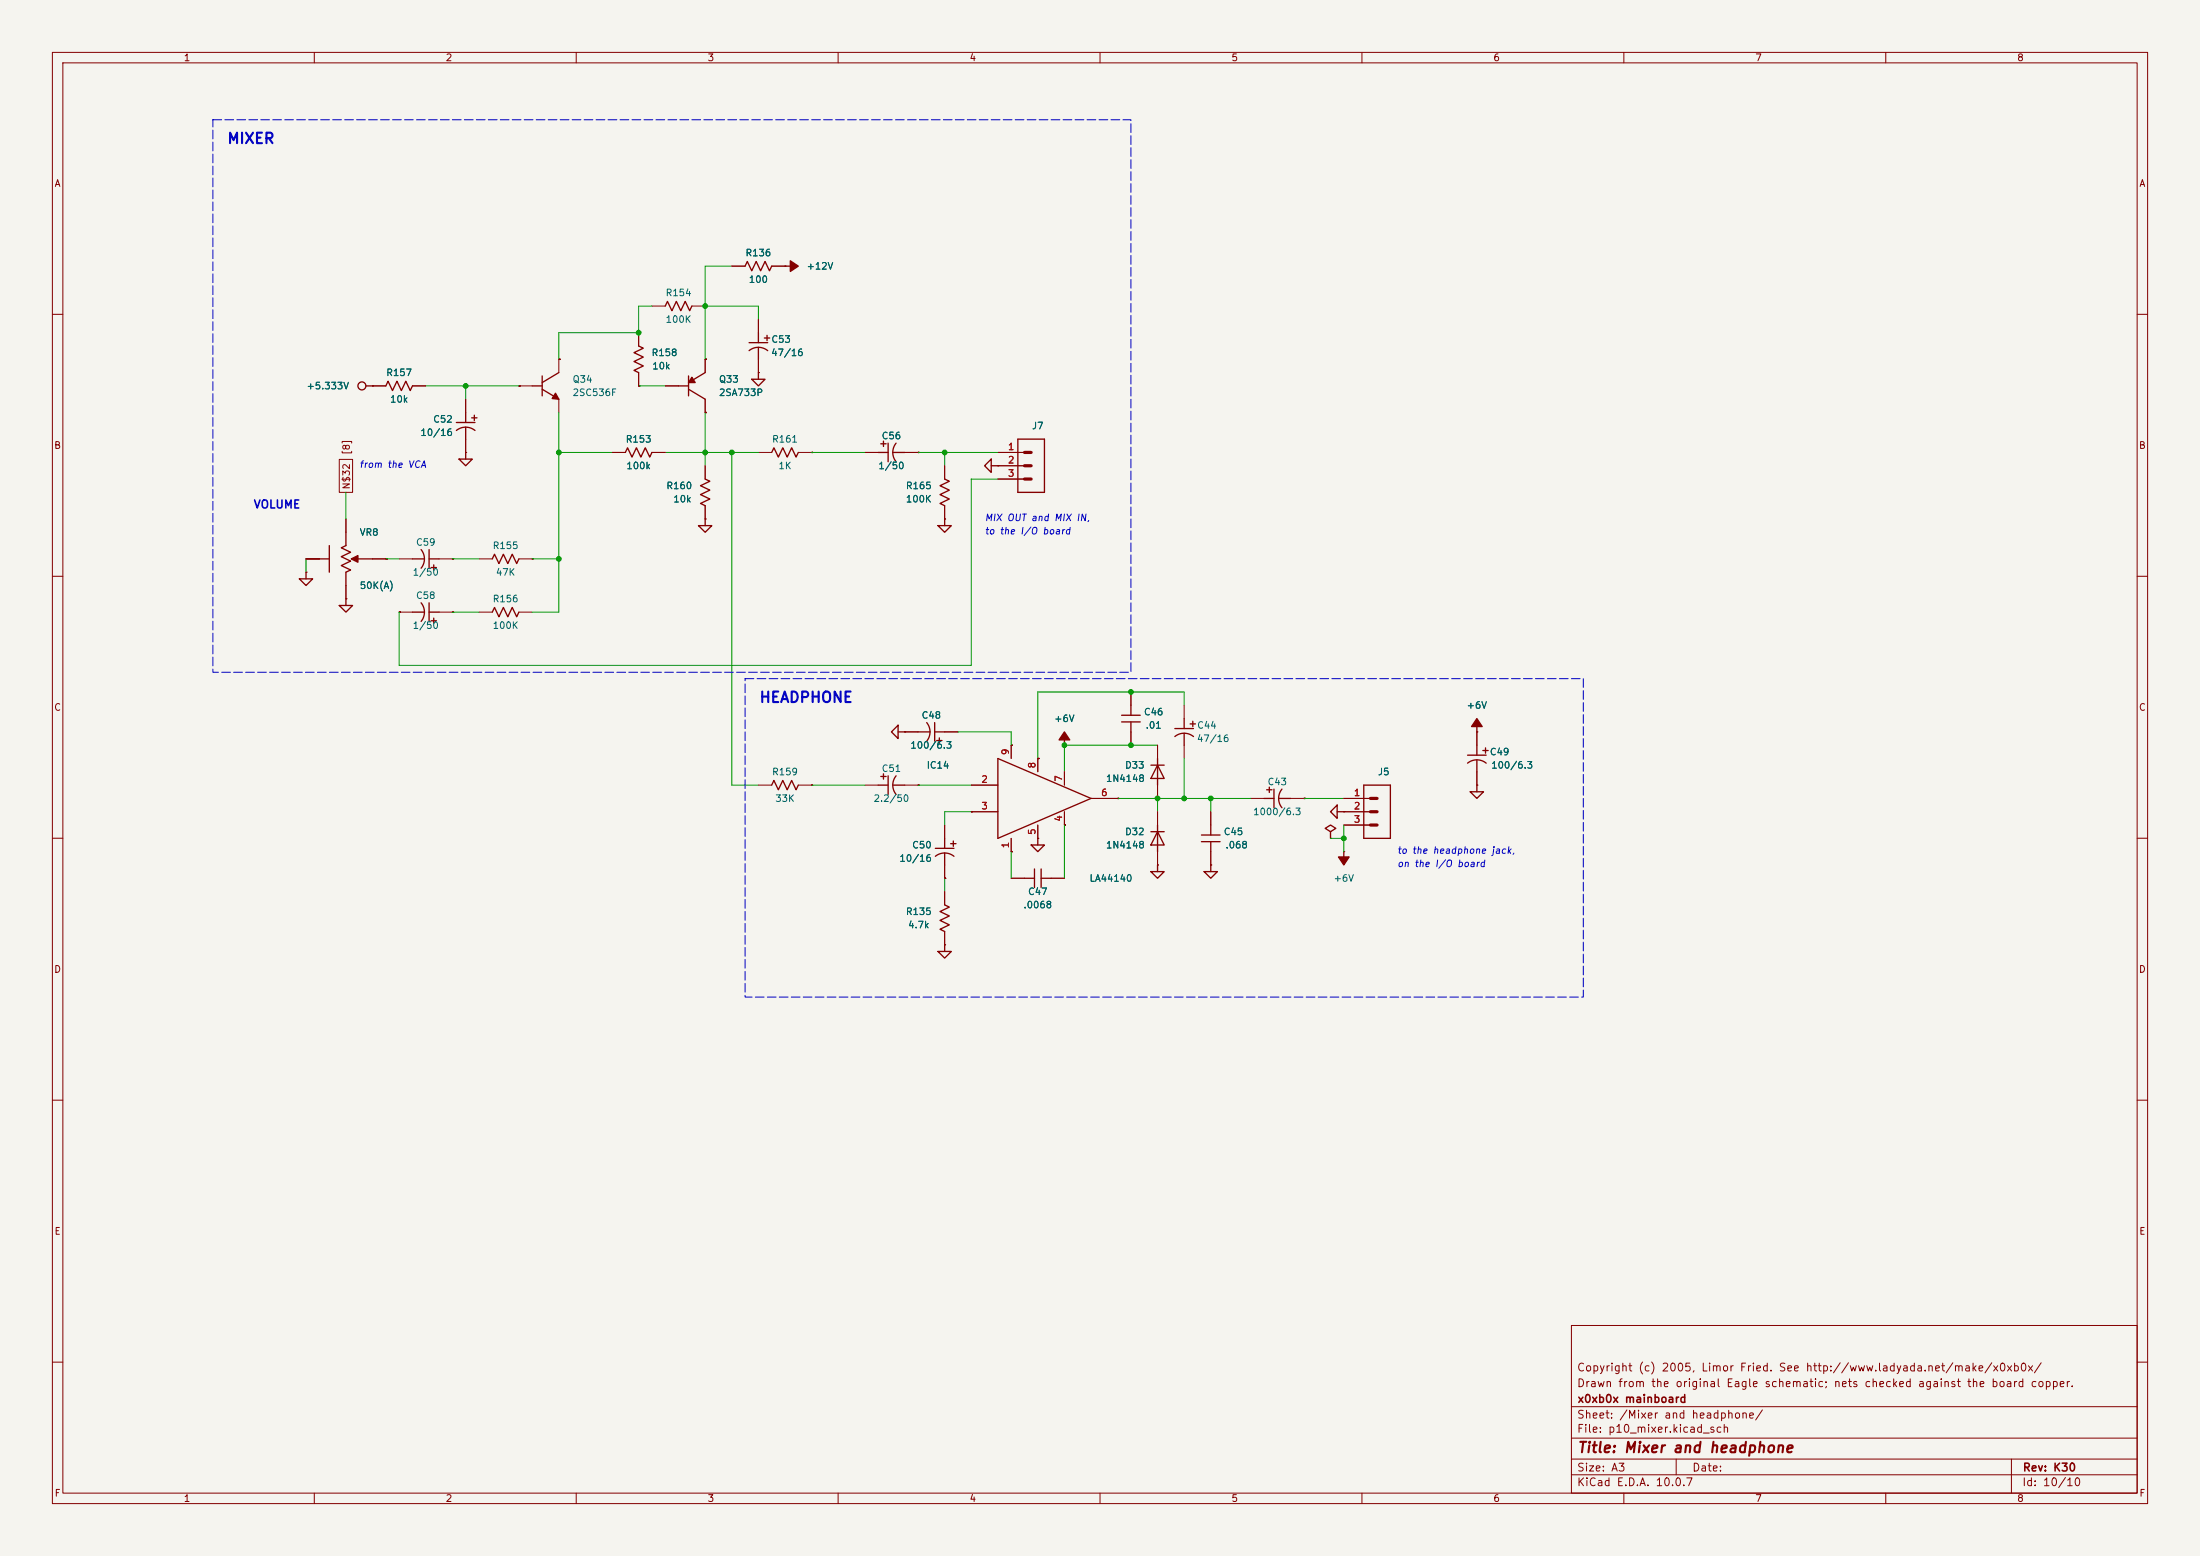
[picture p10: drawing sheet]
<svg xmlns="http://www.w3.org/2000/svg" width="420mm" height="297mm" viewBox="0 0 420 297" stroke-linecap="round" stroke-linejoin="round" font-family="sans-serif">
<path d="M0 0h420v297h-420z" fill="#f5f4ef" stroke="#f5f4ef" stroke-width=".19"/>
<g fill="none" stroke="#840000" stroke-width=".19">
<path d="M10 10h400v277h-400zM12 12h396v273h-396zM60 10v2M110 10v2M160 10v2M210 10v2M260 10v2M310 10v2M360 10v2M124.5 58.4h2.5M132.1 58.4h2.5M139.7 50.8h2.5"/>
<path d="M147.3 50.8h2.6M149.9 50.8h.1M10 60h2M71.1 73.7h.1M71.1 73.7h2.6M78.7 73.7h2.6M88.9 76.2v2.5M99.1 73.6l.2 .1zM99.1 73.7h2.5M106.7 68.5l.2 .1zM106.7 68.6v2.5M106.7 76.2v2.5"/>
<path d="M121.9 73.6l.3 .1zM121.9 63.5v2.5M121.9 71.1v2.6M127 73.7h2.5M134.6 78.7l.3 .1zM134.6 68.5l.3 .1zM134.6 68.6v2.5M134.6 76.2v2.5M144.8 71.1h.1M144.8 61v2.5M144.8 68.6v2.5M408 60h2"/>
<path d="M64.8 87.7h2.5v6.3h-2.5zM66 99.1v2.5M88.9 86.4h.1M88.9 83.8v2.6M116.8 86.4h2.6M124.5 86.4h2.5M134.6 99.1h.1M134.6 88.9v2.5M134.6 96.5v2.6M144.8 86.4h2.5M152.4 86.4h2.5M154.9 86.3l.2 .1z"/>
<path d="M165.1 86.4h2.5M172.7 86.4h2.6M175.3 86.3l.2 .1zM180.3 99.1h.1M180.3 88.9v2.5M180.3 96.5v2.6M190.5 88.9h.1M190.5 86.4h5.1M190.5 88.9h5.1M190.5 91.4h5.1M10 110h2M58.4 109.2h.1"/>
<path d="M58.4 106.7h2.6M66 114.3h.1M66 111.8v2.5M71.1 106.7h2.6M73.7 106.6l.3 .1zM76.2 116.8l.2 .1zM76.2 106.7h2.5M76.2 116.8h2.5M83.8 106.7h2.6M83.8 116.8h2.6M86.4 106.6l.2 .1zM86.4 116.8l.2 .1z"/>
<path d="M91.4 106.7h2.6M91.4 116.8h2.6M99.1 106.7h2.5M99.1 116.8h2.5M101.6 106.6l.2 .1zM408 110h2M172.7 139.7h.1M172.7 139.7h2.6M180.3 139.7h2.6M215.9 132.1v2.5M215.9 139.7v2.5M226.1 134.6v2.6"/>
<path d="M281.9 139.7h.1M281.9 139.7v2.5M10 160h2M144.8 149.9h2.5M152.4 149.9h2.5M154.9 149.8l.2 .1zM165.1 149.9h2.5M172.7 149.9h2.6M175.3 149.8l.2 .1zM180.3 157.5v2.5M185.4 154.9l.2 .1zM185.4 149.9h5.1"/>
<path d="M185.4 154.9h5.1M193 142.2l.2 .1zM193 142.2v2.6M198.1 144.7l.3 .1zM198.1 144.8v2.5M198.1 157.5v2.5M203.2 142.2h.1M203.2 157.4l.2 .1zM203.2 147.3v2.6M203.2 154.9v2.6M208.3 152.4h5.1M213.4 152.3l.2 .2z"/>
<path d="M221 142.2v2.6M221 149.9v2.5M221 154.9v2.6M226.1 142.2v2.6M231.1 154.9v2.6M238.8 152.4h2.5M246.4 152.4h2.5M248.9 152.3l.3 .2zM256.5 154.9h.1M256.5 154.9h5.1M256.5 152.4h5.1M256.5 157.5h5.1"/>
<path d="M281.9 149.9h.1M281.9 147.3v2.6M408 160h2M180.3 167.6l.2 .1zM180.3 165.1v2.5M180.3 170.2v2.5M180.3 177.8v2.5M193 162.5l.2 .1zM193 160v2.6M193 167.6h2.6M198.1 160h.1M200.7 167.6h2.5"/>
<path d="M221 165.1h.1M221 162.6v2.5M231.1 165.1h.1M231.1 162.6v2.5M254 160h.1M256.5 162.6h.1M180.3 180.3h.1M10 210h2M408 210h2M300 253h108v32h-108zM10 260h2M300 278.5h108"/>
<path d="M300 274.5h108M300 268.5h108M320 278.5v3M384 278.5v6.5M408 260h2M60 285v2M110 285v2M160 285v2M210 285v2M260 285v2M300 281.5h108M310 285v2"/>
<path d="M360 285v2"/>
</g>
<g fill="#840000" stroke="#840000" stroke-width=".25">
<path d="M281.9 137.2l1.1 1.5h-2.1z"/>
<path d="M106 75.1l.7 1.1-1.3-.1z"/>
<path d="M203.2 139.7l1 1.5h-2z"/>
<path d="M150.9 49.8l1.5 1-1.5 1z"/>
<path d="M132.1 72l.6 1h-1.3z"/>
<path d="M67.1 106.7l1.2-.7v1.3z"/>
<path d="M255.5 163.6h2.1l-1.1 1.5z"/>
</g>
<g fill="none" stroke="#840000" stroke-width=".25">
<path d="M127 58.4l.4-.9 .9 1.8 .8-1.8 .9 1.8 .8-1.8 .9 1.8 .4-.9M142.2 50.8l.5-.9 .8 1.8 .9-1.8 .8 1.8 .8-1.8 .9 1.8 .4-.9M149.9 50.8h1M69.8 73.7h1.3M73.7 73.7l.4-.9 .8 1.7 .9-1.7 .8 1.7 .9-1.7 .8 1.7 .4-.8M88.9 78.7v1.9M90 79.8h1.1M90.6 79.2v1.1M101.6 73.7h1.9M103.5 71.8v3.8M103.5 74.3l3.2 1.9M106.7 71.1l-3.2 1.9"/>
<path d="M121.9 66l.9 .5-1.8 .8 1.8 .9-1.8 .8 1.8 .9-1.8 .8 .9 .4M129.5 73.7h1.9M131.4 71.8v3.8M131.4 74.3l3.2 1.9M134.6 71.1l-3.2 1.9M143 66.9a2.81 2.81 0 0 1 3.6 0M143 65.4h3.6M143.5 72.4h2.5l-1.2 1.3zM144.8 63.5v1.9M144.8 66.3v2.3M144.8 71.1v1.3M145.9 64.5h1"/>
<path d="M146.4 64v1M87.1 82.2a2.81 2.81 0 0 1 3.6 0M87.1 80.6h3.6M87.6 87.6h2.6l-1.3 1.3zM88.9 81.5v2.3M88.9 86.4v1.2M119.4 86.4l.4-.9 .8 1.7 .9-1.7 .8 1.7 .9-1.7 .8 1.7 .5-.8M134.6 91.4l.9 .5-1.8 .8 1.8 .9-1.8 .8 1.8 .9-1.8 .8 .9 .4M134.6 99.1v1.2M147.3 86.4l.4-.9 .9 1.7 .8-1.7 .9 1.7 .8-1.7 .9 1.7 .4-.8M167.6 86.4h1.9M168.1 84.7h1.1"/>
<path d="M168.7 84.2v1M169.5 84.6v3.5M170.4 86.4h2.3M171.1 84.6a2.81 2.81 0 0 0 0 3.5M180.3 91.4l.9 .5-1.7 .8 1.7 .9-1.7 .8 1.7 .9-1.7 .8 .8 .4M180.3 99.1v1.2M189.2 87.6v2.6l-1.2-1.3zM189.2 88.9h1.3M194.3 83.8h5.1v10.2h-5.1zM57.1 110.5h2.6l-1.3 1.3zM58.4 109.2v1.3M61 106.7h1.9"/>
<path d="M62.9 104.1v5.1M64.8 115.6h2.5l-1.3 1.2zM66 101.6v2.5l-.8 .5 1.7 .8-1.7 .9 1.7 .8-1.7 .9 1.7 .8-.9 .4v2.6M66 114.3v1.3M68.1 106.7h3M78.7 106.7h2.3M78.7 116.8h2.3M80.4 104.9a2.81 2.81 0 0 1 0 3.6M80.4 115.1a2.81 2.81 0 0 1 0 3.5M81.9 106.7h1.9M81.9 104.9v3.6M81.9 115.1v3.5"/>
<path d="M81.9 116.8h1.9M82.3 108.3h1M82.3 118.5h1M82.8 107.8v1M82.8 118v1M94 106.7l.4-.9 .8 1.8 .9-1.8 .8 1.8 .9-1.8 .8 1.8 .5-.9M94 116.8l.4-.8 .8 1.7 .9-1.7 .8 1.7 .9-1.7 .8 1.7 .5-.9M133.3 100.3h2.6l-1.3 1.3zM179.1 100.3h2.5l-1.3 1.3zM171.4 138.4v2.6l-1.2-1.3zM171.4 139.7h1.3M175.3 139.7h2.2"/>
<path d="M176.9 137.9a2.81 2.81 0 0 1 0 3.6M178.4 139.7h1.9M178.4 137.9v3.6M214.1 137.8h3.6M214.1 136.5h3.6M215.9 134.6v1.9M215.9 137.8v1.9M224.3 139.1h3.5M226.1 137.2v1.9M226.1 140v2.2M227.2 138.2h1M227.7 137.7v1"/>
<path d="M281.9 138.7v1M147.3 149.9l.4-.9 .9 1.7 .8-1.7 .9 1.7 .8-1.7 .9 1.7 .4-.8M167.6 149.9h1.9M168.1 148.2h1.1M168.7 147.7v1M169.5 148.1v3.5M170.4 149.9h2.3M171.1 148.1a2.81 2.81 0 0 0 0 3.5M178.8 141.4h1M179.3 140.8v1.1M190.5 144.8l17.8 7.6-17.8 7.6zM203.2 141.2v1"/>
<path d="M219.7 158.8h2.5M219.7 146.1h2.5M221 158.8l1.2 2.5h-2.5zM221 146.1l1.2 2.5h-2.5zM221 144.8v5.1M221 157.5v5.1M224.3 140.6a2.81 2.81 0 0 1 3.5 0M229.4 159.4h3.5M231.1 157.5v1.9M241.3 152.4h1.9M241.8 150.7h1M242.3 150.2v1.1"/>
<path d="M243.2 150.6v3.6M244.1 152.4h2.3M244.7 150.6a2.81 2.81 0 0 0 0 3.6M254 158.8l1-.7-1-.6-1 .6 1 .7v1.2M255.3 153.7v2.5l-1.3-1.3zM255.3 154.9h1.2M260.3 149.9h5.1v10.1h-5.1zM280.2 145.7a2.81 2.81 0 0 1 3.5 0M280.2 144.1h3.5M280.7 151.1h2.5l-1.3 1.3zM281.9 142.2v1.9M281.9 145v2.3"/>
<path d="M281.9 149.9v1.2M283.1 143.3h1M283.6 142.7v1.1M178.6 163.4a2.81 2.81 0 0 1 3.5 0M178.6 161.9h3.5M180.3 172.7l.9 .4-1.7 .9 1.7 .8-1.7 .9 1.7 .8-1.7 .9 .8 .4M180.3 160v1.9M180.3 162.8v2.3M181.5 161h1M182 160.5v1M195.6 167.6h1.9M196.8 161.3h2.6l-1.3 1.3z"/>
<path d="M197.5 165.9v3.5M198.1 160v1.3M198.8 167.6h1.9M198.8 165.9v3.5M219.7 166.4h2.5l-1.2 1.2zM221 165.1v1.3M229.4 160.7h3.5M229.9 166.4h2.5l-1.3 1.2zM231.1 160.7v1.9M231.1 165.1v1.3M256.5 162.6v1M179.1 181.6h2.5l-1.3 1.3z"/>
<path d="M180.3 180.3v1.3"/>
<circle cx="69.1" cy="73.7" r=".76"/>
</g>
<path d="M195.6 91.4h1.2M195.6 88.9h1.2M195.6 86.4h1.2M261.6 157.5h1.3M261.6 154.9h1.3M261.6 152.4h1.3" fill="none" stroke="#840000" stroke-width=".61"/>
<g fill="none" stroke="#009600" stroke-width=".19">
<path d="M124.5 58.4h-2.6v5.1h-15.2v5.1M134.6 58.4h10.2v2.6M139.7 50.8h-5.1v17.8M81.3 73.7h17.8M88.9 73.7v2.5M106.7 78.7v38.1h-5.1M121.9 73.7h5.1M134.6 78.7v10.2M66 94v5.1M106.7 86.4h10.1M127 86.4h17.8M139.7 86.4v63.5h5.1"/>
<path d="M154.9 86.4h10.2M175.3 86.4h15.2M180.3 86.4v2.5M190.5 91.4h-5.1v35.6h-109.2v-10.2M58.4 106.7v2.5M73.7 106.7h2.5M86.4 106.7h5M86.4 116.8h5M101.6 106.7h5.1M182.9 139.7h10.1v2.5M226.1 134.6v-2.5h-28v12.7M154.9 149.9h10.2"/>
<path d="M175.3 149.9h10.1M185.4 154.9h-5.1v2.6M203.2 157.5v10.1M213.4 152.4h25.4M221 142.2h-17.8v5.1M221 152.4v2.5M226.1 144.8v7.6M231.1 152.4v2.5M248.9 152.4h7.6M256.5 157.5v5.1M180.3 167.6v2.6M193 162.6v5"/>
<path d="M254 160h2.5"/>
</g>
<path d="M40.6 22.9h175.3v105.4h-175.3zM142.2 129.5h160.1v60.8h-160.1z" fill="none" stroke="#0000c2" stroke-width=".19" stroke-dasharray="1.7 .6"/>
<g fill="#009600" stroke="#009600" stroke-width=".19">
<circle cx="121.9" cy="63.5" r=".46"/>
<circle cx="88.9" cy="73.7" r=".46"/>
<circle cx="106.7" cy="86.4" r=".46"/>
<circle cx="134.6" cy="86.4" r=".46"/>
<circle cx="106.7" cy="106.7" r=".46"/>
<circle cx="226.1" cy="152.4" r=".46"/>
<circle cx="231.1" cy="152.4" r=".46"/>
<circle cx="256.5" cy="160" r=".46"/>
<circle cx="215.9" cy="132.1" r=".46"/>
<circle cx="215.9" cy="142.2" r=".46"/>
<circle cx="221" cy="152.4" r=".46"/>
<circle cx="180.3" cy="86.4" r=".46"/>
<circle cx="139.7" cy="86.4" r=".46"/>
<circle cx="134.6" cy="58.4" r=".46"/>
<circle cx="203.2" cy="142.2" r=".46"/>
</g>
<g font-size="2" fill="#0000c2">
<text x="43.2" y="27.9">MIXER</text>
<text x="144.8" y="134.6">HEADPHONE</text>
</g>
<text font-size="2" fill="#840000" x="301" y="277.8">Title: Mixer and headphone</text>
<text font-size="1.5" fill="#0000c2" x="48.3" y="97.4">VOLUME</text>
<g font-size="1.5" fill="#840000">
<text x="300.9" y="262.1">Copyright (c) 2005, Limor Fried. See http://www.ladyada.net/make/x0xb0x/</text>
<text x="300.9" y="265.1">Drawn from the original Eagle schematic; nets checked against the board copper.</text>
<text x="301" y="268.1">x0xb0x mainboard</text>
<text x="300.9" y="273.8">File: p10_mixer.kicad_sch</text>
<text x="300.9" y="271.1">Sheet: /Mixer and headphone/</text>
<text x="300.9" y="281.2">Size: A3</text>
<text x="322.9" y="281.2">Date:</text>
<text x="386" y="281.2">Rev: K30</text>
<text x="300.9" y="284">KiCad E.D.A. 10.0.7</text>
<text x="385.9" y="284">Id: 10/10</text>
</g>
<g font-size="1.3" fill="#840000">
<text x="35" y="12">1</text>
<text x="85" y="12">2</text>
<text x="135" y="12">3</text>
<text x="185" y="12">4</text>
<text x="235" y="12">5</text>
<text x="285" y="12">6</text>
<text x="335" y="12">7</text>
<text x="385" y="12">8</text>
<text x="10.3" y="36">A</text>
<text x="408.3" y="36">A</text>
<text x="10.2" y="86">B</text>
<text x="67.1" y="86.9" transform="rotate(-90 67.1 86.9)">[8]</text>
<text x="408.2" y="86">B</text>
<text x="67.1" y="93.5" transform="rotate(-90 67.1 93.5)">N$32</text>
<text x="10.2" y="136">C</text>
<text x="408.2" y="136">C</text>
<text x="10.2" y="186">D</text>
<text x="408.2" y="186">D</text>
<text x="10.3" y="236">E</text>
<text x="408.3" y="236">E</text>
<text x="10.3" y="286">F</text>
<text x="35" y="287">1</text>
<text x="85" y="287">2</text>
<text x="135" y="287">3</text>
<text x="185" y="287">4</text>
<text x="235" y="287">5</text>
<text x="285" y="287">6</text>
<text x="335" y="287">7</text>
<text x="385" y="287">8</text>
<text x="408.3" y="286">F</text>
</g>
<g font-size="1.3" fill="#006464">
<text x="142.2" y="49.2">R136</text>
<text x="153.9" y="51.8">+12V</text>
<text x="127" y="56.8">R154</text>
<text x="142.8" y="54.3">100</text>
<text x="127" y="61.9">100K</text>
<text x="147.1" y="65.7">C53</text>
<text x="124.3" y="68.3">R158</text>
<text x="124.4" y="70.8">10k</text>
<text x="147.1" y="68.3">47/16</text>
<text x="58.4" y="74.6">+5.333V</text>
<text x="73.6" y="72.1">R157</text>
<text x="74.3" y="77.2">10k</text>
<text x="109.2" y="73.4">Q34</text>
<text x="109.2" y="75.9">2SC536F</text>
<text x="137.1" y="73.4">Q33</text>
<text x="137.1" y="75.9">2SA733P</text>
<text x="80.1" y="83.5">10/16</text>
<text x="82.6" y="81">C52</text>
<text x="196.9" y="82.2">J7</text>
<text x="119.3" y="84.8">R153</text>
<text x="119.5" y="89.9">100k</text>
<text x="147.3" y="84.8">R161</text>
<text x="148.5" y="89.9">1K</text>
<text x="167.6" y="89.9">1/50</text>
<text x="168.2" y="84.1">C56</text>
<text x="127.1" y="93.7">R160</text>
<text x="172.8" y="93.7">R165</text>
<text x="128.4" y="96.2">10k</text>
<text x="172.8" y="96.2">100K</text>
<text x="68.6" y="102.6">VR8</text>
<text x="79.3" y="104.5">C59</text>
<text x="93.9" y="105.1">R155</text>
<text x="68.6" y="112.7">50K(A)</text>
<text x="78.7" y="110.2">1/50</text>
<text x="94.5" y="110.2">47K</text>
<text x="79.3" y="114.6">C58</text>
<text x="93.9" y="115.3">R156</text>
<text x="78.7" y="120.3">1/50</text>
<text x="93.9" y="120.3">100K</text>
<text x="175.8" y="137.5">C48</text>
<text x="218.3" y="136.9">C46</text>
<text x="279.9" y="135.6">+6V</text>
<text x="173.7" y="143.2">100/6.3</text>
<text x="201.1" y="138.1">+6V</text>
<text x="218.6" y="139.4">.01</text>
<text x="228.4" y="141.9">47/16</text>
<text x="228.4" y="139.4">C44</text>
<text x="147.3" y="148.3">R159</text>
<text x="168.2" y="147.6">C51</text>
<text x="176.8" y="147">IC14</text>
<text x="211" y="149.6">1N4148</text>
<text x="214.7" y="147">D33</text>
<text x="262.9" y="148.3">J5</text>
<text x="284.3" y="144.5">C49</text>
<text x="284.6" y="147">100/6.3</text>
<text x="147.9" y="153.4">33K</text>
<text x="166.7" y="153.4">2.2/50</text>
<text x="239.1" y="155.9">1000/6.3</text>
<text x="241.9" y="150.2">C43</text>
<text x="214.7" y="159.7">D32</text>
<text x="233.5" y="159.7">C45</text>
<text x="171.6" y="164.8">10/16</text>
<text x="174" y="162.3">C50</text>
<text x="211" y="162.3">1N4148</text>
<text x="233.8" y="162.3">.068</text>
<text x="195.3" y="173.7">.0068</text>
<text x="196.1" y="171.1">C47</text>
<text x="207.9" y="168.6">LA44140</text>
<text x="254.5" y="168.6">+6V</text>
<text x="172.8" y="175">R135</text>
<text x="173.2" y="177.5">4.7k</text>
</g>
<g font-size="1.3" fill="#0000c2">
<text x="68.5" y="89.6">from the VCA</text>
<text x="187.9" y="99.8">MIX OUT and MIX IN,</text>
<text x="187.9" y="102.3">to the I/O board</text>
<text x="266.6" y="163.3">to the headphone jack,</text>
<text x="266.6" y="165.8">on the I/O board</text>
</g>
<g font-size="1.3" fill="#a90000">
<text x="192.3" y="86.2">1</text>
<text x="192.3" y="88.8">2</text>
<text x="192.3" y="91.3">3</text>
<text x="187.2" y="149.7">2</text>
<text x="192.9" y="144.2" transform="rotate(-90 192.9 144.2)">9</text>
<text x="198" y="146.8" transform="rotate(-90 198 146.8)">8</text>
<text x="203.1" y="149.3" transform="rotate(-90 203.1 149.3)">7</text>
<text x="187.2" y="154.8">3</text>
<text x="210.1" y="152.3">6</text>
<text x="258.3" y="152.3">1</text>
<text x="258.3" y="154.8">2</text>
<text x="198" y="159.5" transform="rotate(-90 198 159.5)">5</text>
<text x="203.1" y="156.9" transform="rotate(-90 203.1 156.9)">4</text>
<text x="258.3" y="157.3">3</text>
<text x="192.9" y="162" transform="rotate(-90 192.9 162)">1</text>
</g>
</svg>
